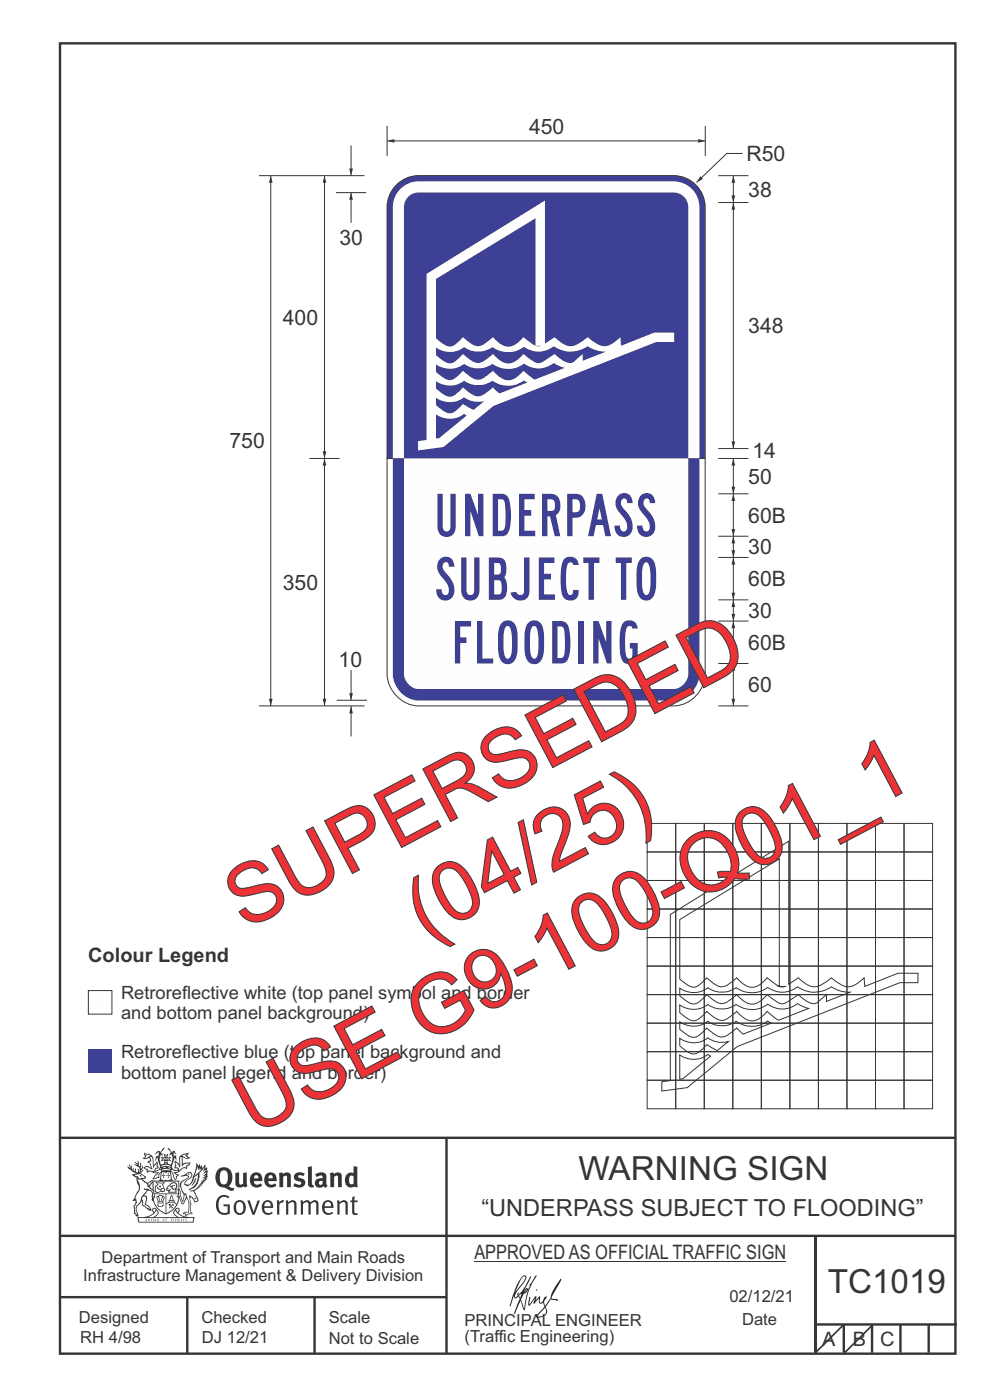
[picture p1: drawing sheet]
<svg xmlns="http://www.w3.org/2000/svg" width="210mm" height="297mm" viewBox="0 0 210 297" stroke-linecap="round" stroke-linejoin="round" font-family="sans-serif">
<g fill="none" stroke="#373435" stroke-width=".51">
<path d="M12.7 9.2h190v278h-190zM12.7 241.4h190M94.7 241.4v45.8M12.7 275.2h82M12.7 262.2h190.1M39.7 275.2v12M66.7 275.2v12M173 262.2v24.8M173 281h30M179 281v6M185 281v6M191 281v6"/>
<path d="M197 281v6"/>
</g>
<path d="M179 281l-6 6" fill="none" stroke="#373435" stroke-width=".35"/>
<path d="M18.7 222.7h5v5h-5z" fill-rule="evenodd" fill="#3e4095"/>
<path d="M18.7 210.2h5v5h-5z" fill-rule="evenodd" fill="#fefefe" stroke="#373435" stroke-width=".21"/>
<path d="M185.2 281l-6 6" fill="none" stroke="#373435" stroke-width=".35"/>
<g fill="#373435">
<path d="M47 248.5a2.55 2.55 0 0 0 0 2.7l.3 .1a.81 .81 0 0 0 1-.9v-.6a1.04 1.04 0 0 0-1.1-1.5zM46.3 248.1a1.82 1.82 0 0 1 2.1-.2 1.82 1.82 0 0 1 .9 1.9 2.29 2.29 0 0 1-.8 1.9l.7 .3h.5l-.2 .6a2.87 2.87 0 0 1-2-.7 2.12 2.12 0 0 1-1.6-3.1z" fill-rule="evenodd"/>
<path d="M49.9 248.9l.8-.2v2a.46 .46 0 0 0 .3 .6 .46 .46 0 0 0 .6-.3v-2.1l.7-.2v2.4l.2 .5-.5 .4-.3-.3a1.02 1.02 0 0 1-1.2 .2 1.02 1.02 0 0 1-.6-1.1z" fill-rule="evenodd"/>
<path d="M54 249.5l-.1 .5h.9a.49 .49 0 0 0-.2-.6 .49 .49 0 0 0-.6 .1zM53.4 249.1a1.34 1.34 0 0 1 1.6-.2 1.34 1.34 0 0 1 .7 1.5v.2h-1.8a.77 .77 0 0 0 .5 .8 .77 .77 0 0 0 .9-.4l.3 .5a1.59 1.59 0 0 1-2 .2 1.59 1.59 0 0 1-.5-2z" fill-rule="evenodd"/>
<path d="M57.1 249.5l-.2 .5h1a.49 .49 0 0 0-.2-.6 .49 .49 0 0 0-.6 .1zM56.4 249.1a1.34 1.34 0 0 1 1.6-.2 1.34 1.34 0 0 1 .7 1.5v.2h-1.8a.77 .77 0 0 0 .5 .8 .77 .77 0 0 0 .9-.4l.4 .5a1.59 1.59 0 0 1-2.1 .2 1.59 1.59 0 0 1-.5-2z" fill-rule="evenodd"/>
<path d="M59.2 248.9l.7-.2 .1 .4a.95 .95 0 0 1 1-.3 .95 .95 0 0 1 .7 .8v2.3h-.8v-2.3a.46 .46 0 0 0-.8 .1v2.2h-.8z" fill-rule="evenodd"/>
<path d="M62.6 249.1a1.75 1.75 0 0 1 2-.1l-.2 .5-.6-.2a.43 .43 0 0 0-.6 .3l.4 .3a1.04 1.04 0 0 1 1.2 1.1 1.04 1.04 0 0 1-1.4 1l-1.2-.4 .3-.6 1 .4 .4-.4a.88 .88 0 0 0-1-.5l-.4-.2-.1-.4z" fill-rule="evenodd"/>
<path d="M65.3 247.6l.8-.2 .1 3.8 .3 .2 .1 .5a.88 .88 0 0 1-1-.1 .88 .88 0 0 1-.3-1z" fill-rule="evenodd"/>
<path d="M67.8 250.6a.43 .43 0 0 0-.1 .7 .43 .43 0 0 0 .7-.1v-.7zM66.8 249.2a1.7 1.7 0 0 1 2.4 .1v1.8l.3 .4-.4 .5-.5-.3a1.03 1.03 0 0 1-1.7-.2 1.03 1.03 0 0 1 .8-1.5h.7v-.4a.8 .8 0 0 0-1.2 .1z" fill-rule="evenodd"/>
<path d="M70 248.9l.7-.2 .1 .4a.95 .95 0 0 1 1-.3 .95 .95 0 0 1 .7 .8v2.3h-.8v-2.3a.46 .46 0 0 0-.8 .1v2.2h-.8z" fill-rule="evenodd"/>
<path d="M74.3 249.5a1.48 1.48 0 0 0 0 1.7h.5l.2-.1v-1.5l-.3-.2zM75 247.4l.8 .1 .1 4.4h-.7l-.1-.2a1.26 1.26 0 0 1-1.4 0 1.26 1.26 0 0 1-.5-1.3 1.29 1.29 0 0 1 .4-1.3 1.29 1.29 0 0 1 1.4-.2z" fill-rule="evenodd"/>
<path d="M46.4 253.9a1.72 1.72 0 0 1 2.3 0l-.3 .3a1.24 1.24 0 0 0-1.4-.2 1.24 1.24 0 0 0-.6 1.4 1.49 1.49 0 0 0 1.2 2l.7-.2v-1.3h-.8l-.1-.4h1.4v1.9a1.93 1.93 0 0 1-2.3 0 1.93 1.93 0 0 1-.7-2.2l.2-.7z" fill-rule="evenodd"/>
<path d="M50.4 255.1a1.65 1.65 0 0 0 .2 2.2 .99 .99 0 0 0 1-1.4 .78 .78 0 0 0-.4-.8 .78 .78 0 0 0-.8 0zM50 254.9a1.33 1.33 0 0 1 1.6-.1 1.33 1.33 0 0 1 .5 1.4 1.31 1.31 0 0 1-1.3 1.6 1.31 1.31 0 0 1-1.2-1.6v-.6z" fill-rule="evenodd"/>
<path d="M52.5 254.7l.5-.1 .8 2.6 .8-2.5h.5l-1.1 3h-.5z" fill-rule="evenodd"/>
<path d="M56.3 255.2l-.2 .7h1.3a.7 .7 0 0 0-.3-.8 .7 .7 0 0 0-.8 .1zM55.9 255a1.22 1.22 0 0 1 1.5-.2 1.22 1.22 0 0 1 .5 1.5h-1.8a.93 .93 0 0 0 .5 1 .93 .93 0 0 0 1.1-.2l.2 .3a1.43 1.43 0 0 1-1.8 .1 1.43 1.43 0 0 1-.6-1.7z" fill-rule="evenodd"/>
<path d="M58.7 254.7l.4-.1 .1 .5 .4-.4 .6-.1-.1 .6a.66 .66 0 0 0-.9 .6v1.9h-.4z" fill-rule="evenodd"/>
<path d="M60.6 254.8l.4-.2 .1 .5a.94 .94 0 0 1 1-.5 .94 .94 0 0 1 .8 .8v2.3h-.5l-.1-2.5a.81 .81 0 0 0-1.2 .3v2.2h-.4z" fill-rule="evenodd"/>
<path d="M63.7 254.7l.5-.1 .1 .5 .4-.3a.78 .78 0 0 1 1.2 .3 .9 .9 0 0 1 .9-.5 .9 .9 0 0 1 .8 .8v2.3h-.5l-.1-2.5a.67 .67 0 0 0-1.1 .3v2.2h-.5v-2.4l-.4-.2-.7 .4v2.2h-.5z" fill-rule="evenodd"/>
<path d="M69.1 255.2l-.2 .7h1.3a.7 .7 0 0 0-.3-.8 .7 .7 0 0 0-.8 .1zM68.7 255a1.22 1.22 0 0 1 1.5-.2 1.22 1.22 0 0 1 .5 1.5h-1.8a.93 .93 0 0 0 .4 1 .93 .93 0 0 0 1.2-.2l.2 .3a1.44 1.44 0 0 1-1.8 .1 1.44 1.44 0 0 1-.6-1.7z" fill-rule="evenodd"/>
<path d="M71.5 254.8l.4-.2 .1 .5a.94 .94 0 0 1 1-.5 .94 .94 0 0 1 .8 .8v2.3h-.5l-.1-2.5a.81 .81 0 0 0-1.2 .3v2.2h-.4z" fill-rule="evenodd"/>
<path d="M74.7 253.9l.5-.1v.9h.7l-.1 .4h-.6v2.1l.1 .2h.5l.1 .3a.75 .75 0 0 1-1.2-.6v-2h-.4v-.4h.4z" fill-rule="evenodd"/>
<path d="M30.8 244.9l1.1 .3-.9 .5h-.4l.6-.5zM31.8 245.5l.2-.1a2.44 2.44 0 0 1 .5 1.9l.1 .5 .6-1-.1 .6 .3 .3a.57 .57 0 0 0-.6 .8l-1-.2-.5 .2 .2-.5-.8-.3 .7-.1 .9 .5 .1-.1-.6-1.3-.2-.1 .5-.1zM30.7 244.4l-.1 .5 .2 .4-.6 .4a1.04 1.04 0 0 0 1.4-.1l.2 .6-.3 .1-.2 .4a.94 .94 0 0 1 .8 1.1l-.2-.1a1.16 1.16 0 0 0-1.5-.1l.3 .4 .4 .2 .1 .5 .2 .1 .1-.2a.94 .94 0 0 1 1.1 .3h.8l-1.2 1.2a1.13 1.13 0 0 0 1.2-.2l.4-.1v-.4l.4-.7a.83 .83 0 0 0-.6 1h-.3l-.7 .3 1.1-1.4-.5 .2-.5-.1 1.3-.5-.1-.2-.9 .4v-.3l.2-.2 .3 .1 .1-.3-.2-.4 .1-.6-.2-.3-.7 .9v-.7a1.42 1.42 0 0 0-1.6-1.8z" fill-rule="evenodd"/>
<path d="M38.5 245.3l.5-.3 .7-.1-.6 .3 .8 .5h-.3zM38.3 245.5h.2l.1 2a1.69 1.69 0 0 1 1.6-.7l-.8 .5 .1 .5a1.1 1.1 0 0 0-1.5 .6l-.1-.5-.2-.2h-.5l.3-.4-.3-.7a1.42 1.42 0 0 1 .9 1.1l.2-.1zM37.1 246.2l.1 1-.2 .3 .1 .5 .5-.1 .2 .2a.96 .96 0 0 1-1.2-.1l-.1 .1a1.06 1.06 0 0 0 1.3 .2v.1a.72 .72 0 0 1-.9 .2l.2 .5 .6 .2-.4 .2-.1 .7-.2-.4-.4-1.1-.4-.4 .4 .9a1.54 1.54 0 0 0 .7 1.2l.2-.3a.58 .58 0 0 1 .4-.7l.2-.2h-.3l-.5-.3 .9-.5a.93 .93 0 0 1 1.2-.5v.2l.2-.2 .1-.5a.99 .99 0 0 0 .7-.8l-1.3 .1-.3 .2-.1-1.4 .9 .4 .9-.3h-.4l-.5-.4 .4-.7-.6 .2a1.46 1.46 0 0 0-1.4 2.1l.1 .4-.3-.4z" fill-rule="evenodd"/>
<path d="M35.6 248.9l.2 .1-.1 .3 .4 .1-.4 .1v.5l-.1-.6h-.3l.3-.1z" fill-rule="evenodd"/>
<path d="M34.6 248.9l.2 .1v.3l.3 .1h-.3l-.1 .6v-.5l-.4-.1 .4-.1z" fill-rule="evenodd"/>
<path d="M34.3 248.8a.57 .57 0 0 1 .9 .2 .57 .57 0 0 1 .9-.2l.2 1.4h-.2a.57 .57 0 0 1-.9 0 .69 .69 0 0 1-1.1 0zM34.2 248.1l-.3 2.1-.1 .4h2.9l-.2-.4-.3-2.1h-.2v.3l-.8-.2-.8 .2v-.3z" fill-rule="evenodd"/>
<path d="M34.2 252.4a.3 .3 0 0 0 .6 0 .3 .3 0 0 0-.6 0zM33.3 251l.3 .3-.3 .3a.79 .79 0 0 0 0 1.3l.8-.2-.1-.3a.55 .55 0 0 1-.7-.6h.1l.2 .3 .3 .1 .8-.2-.4-.7 .4-.3-.7 .1zM33 250.7l1.1 .2 .9-.2-.4 .7 .4 1.1a.56 .56 0 0 1-.8 .3l-.2 .1a.73 .73 0 0 1-.9 .1 .73 .73 0 0 1-.3-.9v-.4l.6-.4z" fill-rule="evenodd"/>
<path d="M35.6 251.9l.7-.5a.58 .58 0 0 1 1-.1 .58 .58 0 0 1-.4 .9l-.3-.3a.43 .43 0 0 1 .6-.3v-.1a.57 .57 0 0 0-.8 .2l-.2-.1-.3 .1 .5 .2a.55 .55 0 0 0 .8 .4v.5h-1.3l.4-.3-.2-.2-.6 .1 .2-.2-.2-.1zM35.4 251.8l-.1 .2a.39 .39 0 0 0 .2 .6h.3l-.2 .4h1.9l-.1-.7a.86 .86 0 0 0-.1-1.4 .86 .86 0 0 0-1.3 .4z" fill-rule="evenodd"/>
<path d="M36 254.8h.8v.2h-.8zM36.4 253.8l.2 .8h-.4zM36.4 253.5l-.3 .5-.1 .6h-.2v.4l-.7 .4 .2 .2a1.48 1.48 0 0 1 2.1 .1l.2-.1-.6-.5v-.5h-.2l-.1-.6z" fill-rule="evenodd"/>
<path d="M35.8 255.4l.4 .1 .1 .3 .3-.2-.2-.2a.38 .38 0 0 1 .5 .5l-.2-.2-.3 .3 .4 .2-.4 .2-.1-.4-.4 .4-.1-.2 .4-.3-.1-.1-.2 .1z" fill-rule="evenodd"/>
<path d="M34.5 254h.2v.2l-.2 .6h-.2zM33.6 255.3h.9v.2a.55 .55 0 0 1-.8 .4v-.2l-.2-.1zM33.4 254h.2l.2 .8h-.2zM33.6 255h.8l.1 .1-.8 .1zM33.8 253.7h.5l-.2 1.1h-.1zM33.3 253.8l-.1 .3 .3 1.1a.48 .48 0 0 0-.1 .6 .48 .48 0 0 0 .5 .3l.5-.1a.49 .49 0 0 0 .2-.8l.3-1.1-.1-.3a1.42 1.42 0 0 0-1.5 0z" fill-rule="evenodd"/>
<path d="M33.7 251.5l.4 .1 .1 .3h-.3z" fill-rule="evenodd"/>
<path d="M41.3 250.1l.3-.2-.2 .9-.6 .7h-.2l.5-.7z" fill-rule="evenodd"/>
<path d="M39.7 249l.3-.2 .5 .2a.88 .88 0 0 1-.6 1.1 1.22 1.22 0 0 0-.8 1.3l.5 .2a.72 .72 0 0 0 .9-.4l.5-.8 .2-.6 .8-.6v.3a2.85 2.85 0 0 1-2 2.8l.1 .1a2.13 2.13 0 0 0 1.9-1.5v-.2a2.01 2.01 0 0 0 .3-1.8l1.1-1.3-.4 1 .7-.5-.7 1 .8-.4-.8 .8 .7-.1-.9 .5 .8-.1-.8 .4h.8l-.9 .3 .3 .2h-.4l.2 .3h-.3l.1 .3h-.4l.2 .3h-.2a2.16 2.16 0 0 1-2 1l.1 .2h.4a.76 .76 0 0 1 .7 .7l.5 1.2-.6 .2a1.45 1.45 0 0 0-1.1-1.3l.2 1.8-.1 1.8 .4 .3a1.07 1.07 0 0 0-1.2 .4v-.3l-.5-.2a.87 .87 0 0 1 1.1-.1v-.7a4.4 4.4 0 0 0-.6-3.1v-.3h-.3a2.16 2.16 0 0 1-.7-2.2l.3-.3 1.2-.8a.55 .55 0 0 0-.4-.8zM37.8 252.4a.76 .76 0 0 1 .3 1.1l.6 1.6 .4-1.7 .2 .1a.61 .61 0 0 1-.1 .9l-.3 .9h-.2l-.7-1.6-.3 .1a1.18 1.18 0 0 0 .1-1.4zM41.8 247.5l.2 .8 .3-.6v.6l.4-.5a1.9 1.9 0 0 1-1.1 1.4l-.4 .3zM38.3 249.6l1.3-.1 .2 .1v.3l-.5 .3a1.26 1.26 0 0 0-.9 1.9l.2 .6a1.84 1.84 0 0 1 .1 2.1l-.4-1.3a.96 .96 0 0 0-.4-1.3l-.4 .3a.78 .78 0 0 1 0 1.2l.1 .3h.4l.4 1.1a.38 .38 0 0 0 .2 .4 .38 .38 0 0 0 .4-.1l.6-1.2a2.94 2.94 0 0 1 .4 2.5l-.1 .5-.8-.1-.3 .4v.2l.4-.1 .1 .4 .2 .1a1.02 1.02 0 0 1 1.3-.5v-.4l-.3-.1 .1-1.8-.3-1.3 .1 .1a1.14 1.14 0 0 1 .8 .9 .63 .63 0 0 0 .8-.2 .63 .63 0 0 0-.1-.9l-.7-1.2 .9-.6 .2-.3 .3-.1-.1-.2h.4l-.1-.3h.3l-.1-.3 .5-.1-.2-.2 .6-.4v-.2h-.2l.4-.5-.3 .1 .3-.6-.4 .1 .4-.5v-.3l-.3 .2 .2-.6-.1-.3-.4 .3v-.8l-.6 .8-.2-.7-.2 .4-.3-.7-.1 .6-.5-.8-.1 1.4-.6 1.9a1.81 1.81 0 0 1-1 1.4l-.6-.2a1.75 1.75 0 0 1 1.1-1.2 .75 .75 0 0 0 .1-1.3 .75 .75 0 0 0-1.1 .5z" fill-rule="evenodd"/>
<path d="M41.2 254.1h.3l.2 .3h-.4z" fill-rule="evenodd"/>
<path d="M29.4 258.4h11.6l-.1 .8h-11.4zM31.4 258.2l.4-.1a2.48 2.48 0 0 0 1.4-1.3l.3 .5-.5 .6-.5 .3zM32.5 256.6l.3-.2 .2 .2-.3 .6zM37.2 256.8a2.65 2.65 0 0 0 1.8 1.4h-1.1l-.5-.3-.5-.6zM37.4 256.6l.2-.2 .3 .2-.3 .6zM29.2 258.2l.1 1.2h11.8l.2-1.1-.2-.1a4.1 4.1 0 0 1-3.3-.9l.3-.4-.1-.5a1.06 1.06 0 0 0-1.3 .9l.2 .4 .6 .5h-4.7l.3-.1a.84 .84 0 0 0 .6-.7 .84 .84 0 0 0-.5-.9l-.3-.2-.5 .1-.1 .5 .3 .4a4.2 4.2 0 0 1-3.4 .9z" fill-rule="evenodd"/>
<path d="M31 258.7l.1 .2h-.2zM31 258.6l-.3 .5 .4-.1 .2 .1z" fill-rule="evenodd"/>
<path d="M31.4 258.6h.2v.4a.25 .25 0 0 0 .2-.1 .25 .25 0 0 0-.1-.3h.1a.29 .29 0 0 1 0 .4 .29 .29 0 0 1-.4 0 .29 .29 0 0 1 0-.4z" fill-rule="evenodd"/>
<path d="M32.2 258.6a.22 .22 0 0 1 .3 .2 .22 .22 0 0 1-.3 .2zM32 258.6l.1 .5a.33 .33 0 0 0 .4-.1 .33 .33 0 0 0 0-.4 .33 .33 0 0 0-.5 0z" fill-rule="evenodd"/>
<path d="M32.9 258.7l.1 .2h-.2zM32.9 258.6l-.2 .5 .3-.1 .2 .1z" fill-rule="evenodd"/>
<path d="M33.3 258.6h.2l.1 .2 .2-.2-.2 .2 .2 .3-.3-.2v.2h-.2l.2-.3z" fill-rule="evenodd"/>
<path d="M34.7 258.7l.1 .2h-.2zM34.7 258.6l-.3 .5 .4-.1 .2 .1z" fill-rule="evenodd"/>
<path d="M35 258.6h.5h-.2v.5h-.2l.1-.5z" fill-rule="evenodd"/>
<path d="M36.2 258.6h.3h-.1v.2h.1h-.1v.3h-.2z" fill-rule="evenodd"/>
<path d="M36.7 258.6h.2v.5h-.2z" fill-rule="evenodd"/>
<path d="M37.3 258.6a.22 .22 0 0 1 .3 .2 .22 .22 0 0 1-.3 .2zM37.1 258.6v.5a.33 .33 0 0 0 .5-.1 .33 .33 0 0 0 0-.4 .33 .33 0 0 0-.5 0z" fill-rule="evenodd"/>
<path d="M37.8 258.6h.4h-.2v.2h.1h-.1v.2l.2 .1h-.4z" fill-rule="evenodd"/>
<path d="M38.4 258.6h.2l-.1 .4 .2 .1h-.3z" fill-rule="evenodd"/>
<path d="M38.9 258.6h.2v.5h-.2z" fill-rule="evenodd"/>
<path d="M39.3 258.6h.2l-.1 .1 .2 .2-.2 .2h-.1v-.2l.2 .1z" fill-rule="evenodd"/>
<path d="M34.2 247.4a1.51 1.51 0 0 1 2.1 .2 2.67 2.67 0 0 0-2.1 0zM35.7 247.6l.5 .2v.2l-.4-.1zM34.6 247.7l.5-.1 .1 .2h-.4zM34.1 247.9l.2 .1-.3 .1zM35 246.9l.2-.2 .3 .2zM34.9 245.7h.2v.3h-.2zM35 245.1l.2 .2 .2-.2-.1 .4h-.2zM35.1 246.3h.2l.1 .4-.2-.2-.2 .2zM35.3 245.7h.2v.3h-.2zM34.4 245.7l.3 .1 .1 .2-.4 .1 .2-.2zM35.7 245.8l.3-.1-.2 .2 .2 .2-.4-.1zM32.7 244.9l1-.5-.1 1-.2-.2-.3 .2-.3 1.1 .5-1 .3 .9a1.84 1.84 0 0 1 .2 1.7l.4 .1a2.48 2.48 0 0 1 2.2 .1l.2-.3-.2-.7 .7-1.7 .4 .6-.2-1-.2-.1-.2 .3v-.9l.6 .4-.6-.8-.3 .1-.1 .4-.5-.8-.5-.3 .2 .4 .6 .6-.5 .7 .5-.3a2.06 2.06 0 0 1-.1 2.2l-.5-.2-.2-.6 .2-.1 .7 .2-.4-.5 .4-.5-.7 .2-.2-.2 .2-.7-.5 .4-.5-.4 .2 .7-.2 .2-.7-.2 .4 .5-.4 .5 .8-.2 .1 .1-.2 .6-.5 .2a2.02 2.02 0 0 1 0-2.2l.3 .5-.1-.6-.3-.1 .8-1.3-.4 .4-.5 .7-.2-.3a.8 .8 0 0 0-.8 .5z" fill-rule="evenodd"/>
<path d="M29.2 250.1l.3 .2a.61 .61 0 0 1 .8 .3l.3 .2a.8 .8 0 0 1 .6 1l.4 .1 .6 .5a1 1 0 0 1 .4 1.1l-.1 .7v-.5h-.1a.96 .96 0 0 0-.8-1.3l-.2-.2h-.7l-.1-.1-.1 .1 .1 .3h.6l-1.2 1.4-.2 .9-.4 .6a1.33 1.33 0 0 0-.5 1.8l.2 .5a1.26 1.26 0 0 1-.5-1.4l-.1-.4a1.56 1.56 0 0 0 .4-1.7l-.3 .2 .2-.5a3.2 3.2 0 0 0 .7-3zM30.4 253.9h.4a2.06 2.06 0 0 1-.1 1.6l.7 .5 .4 .4-.6-.1-.8-.6-.1-.9a.51 .51 0 0 1 .1-.9zM28.6 249.3a1.52 1.52 0 0 1 2.1 .6l-1.1 .1-.2-.1-.1-.4-.5 .1zM27.5 247v.8l-.3-.4-.1 .1a3.1 3.1 0 0 0 1.9 1.5l-1 .1 .5 .6 .5 .1 .1 1.1a1.84 1.84 0 0 1-.3 2.5l-.4 .9-.3 .4 .2 .1 .4-.1 .1 .4-.2 .5-.3 .2 .1 1.8 .2-.1 .3 .6h.1l.5-.1-.2-.5a1.3 1.3 0 0 1-.1-1.7l.9-1 .2 1.1 .5 .2 .5 .5 .1-.1 .2 .4 .5-.1a1.85 1.85 0 0 0-1.2-1.4l.1-.2a1.39 1.39 0 0 0 0-1.5l-.5-.1 .5-.5a.66 .66 0 0 1 .9-.4 .66 .66 0 0 1 .3 .9l-.1 .4 .2-.1v.2l-.1 .3 .2 .5 .1-.3a2.24 2.24 0 0 0 .1-2.2 .73 .73 0 0 1-.7-.7 .73 .73 0 0 1 .6-.7v-.2a.94 .94 0 0 0-.9 .8 .48 .48 0 0 1-.1-.5 .48 .48 0 0 1 .5-.3l.5-.3a.51 .51 0 0 0-.8 .2l-.4 .3-1.1-.8 .6-.1 .2-.5-1.2-.7 .5-.4v-.4l-.4 .4v-.2a.69 .69 0 0 0 .2-1v.5l-.2 .2v-1.1l-.3-.2 .1 .6-.1 .2-.4-1.2v.6l-.6-.3 .5 .6-.6-.2 .3 .3a1 1 0 0 1 .7 1.5l-.2-.8v.8l-.5-.2v-.7l-.2 .6-.2-.1-.1-.6-.2 .4-.2-.2 .1-.7-.2 .5z" fill-rule="evenodd"/>
<path d="M29.6 249.5l.2-.2 .3 .3z" fill-rule="evenodd"/>
<path d="M32.4 250.5h5.6v2l-.2-.1v-1.7h-5.2v2.5h5.2v-.8l.1 .2-.1 1.1v-.3h-2.5v4a4.1 4.1 0 0 0 2.6-3.6l.1-.1a4 4 0 0 1-2.8 3.9 4.2 4.2 0 0 1-2.8-4.7l.1 1.3 .1-.2a3.8 3.8 0 0 0 2.5 3.4v-4h-2.5l-.2-.9z" fill-rule="evenodd"/>
<circle cx="40" cy="249.1" r=".17"/>
</g>
<g fill="#252726">
<path d="M111.6 273.7l.2-.2-.5 .7zM110.4 274.5l.3 .1-.3 .8-.3-.5zM110.9 270.9h.5a9.3 9.3 0 0 1-2 3.1l-.1 .3 1-2.5zM110.6 271a14.7 14.7 0 0 0-2.2 4.9l-.3 1.2 .1 .1 .8-2.3a.42 .42 0 0 0 .2 .6 .42 .42 0 0 0 .6-.3l.2-.1 .3 .5-1.2 3.2h.2l1.1-2.9 .6 1.9 .2 .2 .2-.5a13.5 13.5 0 0 1 2-6.2l.5-.5-.2-.2-1.5 2.1 .3-.1a14.9 14.9 0 0 0-1.3 5.1l-.4-1.2a1.39 1.39 0 0 1 .2-1.8l.1-.2a.92 .92 0 0 0 .8-1.2 .75 .75 0 0 0-.7 .7l-.2 .2 1.6-3.4h-.1l-.4 .7a10.5 10.5 0 0 1-2.1 3.3l.1-.5a.32 .32 0 0 0-.3 .2 .32 .32 0 0 0 0 .4l-.5 .4a3.2 3.2 0 0 1 1.1-2.3l.5-.6a2.49 2.49 0 0 0 .7-1.6l-.3-.2z" fill-rule="evenodd"/>
<path d="M115.6 277.5a1.15 1.15 0 0 1 .1 1.3 1.15 1.15 0 0 1-1.2 .5h-.5zM112.3 275.1l-.3 1.7 .3 .2 1.2-1.5-.3 1.1 1.2-1.2a.94 .94 0 0 0 .3 1.2l.5-.3 .3 .9-1.2 1.3a.98 .98 0 0 0-.5 1 1.9 1.9 0 0 0 2.3-1.3l-.1-.2a1.02 1.02 0 0 1 .3-1.4l.5-1 1.5 .3-.2-.4v.2l-1.1-.1v-.3l2-3.6 .1-.2-.1-.2-1.8 2.7a6.6 6.6 0 0 1-1.5 3l-.2-.2a1.01 1.01 0 0 1 .4-1.4l.1-.2-.2-.1-.4 .4-.2 .5-.5 .4-.2-.4 .1-.9-.2-.1-.8 1 .2-1h-.1l-1.4 1.8 .2-1.5v-.1z" fill-rule="evenodd"/>
<path d="M113.7 273.6l.3 .2h-.3z" fill-rule="evenodd"/>
</g>
<g fill="none" stroke="#373435" stroke-width=".21">
<path d="M155.6 140.8v9M137.3 174.7h6v6.1h-6zM143.3 174.7h6.1v6.1h-6.1zM149.4 174.7h6v6.1h-6zM155.4 174.7h6.1v6.1h-6.1zM161.5 174.7h6.1v6.1h-6.1zM167.6 174.7h6v6.1h-6zM173.6 174.7h6.1v6.1h-6.1zM179.7 174.7h6v6.1h-6zM185.7 174.7h6.1v6.1h-6.1zM191.8 174.7h6v6.1h-6zM137.3 180.8h6v6h-6z"/>
<path d="M137.3 186.8h6v6.1h-6zM137.3 192.9h6v6h-6zM137.3 198.9h6v6.1h-6zM142.2 194l25.1-15.5v30.3l2.1-1.3a5.5 5.5 0 0 0 3.5 1.9 6.5 6.5 0 0 0 3.5-1.9 6.6 6.6 0 0 0 3.7 1.9 5.7 5.7 0 0 0 3.2-1.9l.1 1.8 7.1-2.8h4.2v2h-3.8l-34.5 13.5-10.6 8.8-5.4 .7v-2l1.8-.2zM143.3 180.8h6.1v6h-6.1zM143.3 186.8h6.1v6.1h-6.1zM143.3 192.9h6.1v6h-6.1zM143.3 198.9h6.1v6.1h-6.1zM144.2 195.1l21.1-12.9v27.1l-2.6-1.8a4.4 4.4 0 0 1-3.5 2 5.2 5.2 0 0 1-2.9-2 6.2 6.2 0 0 1-3.3 1.9 6.1 6.1 0 0 1-3.1-1.9 4.6 4.6 0 0 1-2.9 1.9 6.3 6.3 0 0 1-2.8-1.7zM149.4 180.8h6v6h-6zM149.4 186.8h6v6.1h-6zM149.4 192.9h6v6h-6z"/>
<path d="M149.4 198.9h6v6.1h-6zM155.4 180.8h6.1v6h-6.1zM155.4 186.8h6.1v6.1h-6.1zM155.4 192.9h6.1v6h-6.1zM155.4 198.9h6.1v6.1h-6.1zM161.5 180.8h6.1v6h-6.1zM161.5 186.8h6.1v6.1h-6.1zM161.5 192.9h6.1v6h-6.1zM161.5 198.9h6.1v6.1h-6.1zM167.6 180.8h6v6h-6zM167.6 186.8h6v6.1h-6zM167.6 192.9h6v6h-6z"/>
<path d="M167.6 198.9h6v6.1h-6zM173.6 180.8h6.1v6h-6.1zM173.6 186.8h6.1v6.1h-6.1zM173.6 192.9h6.1v6h-6.1zM173.6 198.9h6.1v6.1h-6.1zM179.7 180.8h6v6h-6zM179.7 186.8h6v6.1h-6zM179.7 192.9h6v6h-6zM179.7 198.9h6v6.1h-6zM185.7 180.8h6.1v6h-6.1zM185.7 186.8h6.1v6.1h-6.1zM185.7 192.9h6.1v6h-6.1z"/>
<path d="M185.7 198.9h6.1v6.1h-6.1zM191.8 180.8h6v6h-6zM191.8 186.8h6v6.1h-6zM191.8 192.9h6v6h-6zM191.8 198.9h6v6.1h-6zM137.3 205h6v6h-6zM137.3 211h6v6.1h-6zM137.3 217.1h6v6h-6zM143.3 205h6.1v6h-6.1zM143.3 211h6.1v6.1h-6.1zM143.3 217.1h6.1v6h-6.1zM144.2 209.7a5 5 0 0 0 6-.2 5.1 5.1 0 0 0 5.9 0 5.7 5.7 0 0 0 6.7 0 5.2 5.2 0 0 0 6.4-.1 6.1 6.1 0 0 0 7.2 0l2 .9 1.9 .2-5 2v-1.5l-1.2 1.1a2.08 2.08 0 0 1-3.2 .2l-1.5-1.3-1.8 1.2a2.12 2.12 0 0 1-3.2 .1l-1.7-1.3a4.4 4.4 0 0 1-3.5 2 5.2 5.2 0 0 1-2.9-2 6.2 6.2 0 0 1-3.3 1.9 6.1 6.1 0 0 1-3.1-1.9 4.6 4.6 0 0 1-2.9 2 6.3 6.3 0 0 1-2.8-1.7z"/>
<path d="M144.2 213.2a5 5 0 0 0 6-.1 5.1 5.1 0 0 0 5.9 0 5.7 5.7 0 0 0 6.7 0 5.2 5.2 0 0 0 6.4-.2l1.3 .7 1 .3-6.4 2.6-2.4-1.9a4.4 4.4 0 0 1-3.5 2 5.2 5.2 0 0 1-2.9-2 6.2 6.2 0 0 1-3.3 1.9 6.1 6.1 0 0 1-3.1-1.9 4.6 4.6 0 0 1-2.9 2 6.3 6.3 0 0 1-2.8-1.8zM144.2 216.8a5 5 0 0 0 6-.1 5.1 5.1 0 0 0 5.9 0 5.7 5.7 0 0 0 6.7-.1l.8 .5-5.9 2.3-1.4-1.3a6.2 6.2 0 0 1-3.3 1.9 6.1 6.1 0 0 1-3.1-1.9 4.6 4.6 0 0 1-2.9 2 6.3 6.3 0 0 1-2.8-1.7zM149.4 205h6v6h-6zM149.4 211h6v6.1h-6zM149.4 217.1h6v6h-6zM155.4 205h6.1v6h-6.1zM155.4 211h6.1v6.1h-6.1zM155.4 217.1h6.1v6h-6.1zM161.5 205h6.1v6h-6.1zM161.5 211h6.1v6.1h-6.1zM161.5 217.1h6.1v6h-6.1zM165.3 209.3h1.2l-.6 .1z"/>
<path d="M167.6 205h6v6h-6zM167.6 211h6v6.1h-6zM167.6 217.1h6v6h-6zM173.6 205h6.1v6h-6.1zM173.6 211h6.1v6.1h-6.1zM173.6 217.1h6.1v6h-6.1zM179.7 205h6v6h-6zM179.7 211h6v6.1h-6zM179.7 217.1h6v6h-6zM185.7 205h6.1v6h-6.1zM185.7 211h6.1v6.1h-6.1zM185.7 217.1h6.1v6h-6.1z"/>
<path d="M191.8 205h6v6h-6zM191.8 211h6v6.1h-6zM191.8 217.1h6v6h-6zM137.3 223.1h6v6.1h-6zM137.3 229.2h6v6h-6zM143.3 223.1h6.1v6.1h-6.1zM143.3 229.2h6.1v6h-6.1zM144.2 220.3a5 5 0 0 0 6-.1 5.1 5.1 0 0 0 4.3 .8l-2.3 1.9-2.3-1.3a4.6 4.6 0 0 1-2.9 2 6.3 6.3 0 0 1-2.8-1.7zM144.2 223.8a5 5 0 0 0 6-.1l.5 .4-5.8 4.8-.7 .1zM149.4 223.1h6v6.1h-6zM149.4 229.2h6v6h-6zM155.4 223.1h6.1v6.1h-6.1z"/>
<path d="M155.4 229.2h6.1v6h-6.1zM161.5 223.1h6.1v6.1h-6.1zM161.5 229.2h6.1v6h-6.1zM167.6 223.1h6v6.1h-6zM167.6 229.2h6v6h-6zM173.6 223.1h6.1v6.1h-6.1zM173.6 229.2h6.1v6h-6.1zM179.7 223.1h6v6.1h-6zM179.7 229.2h6v6h-6zM185.7 223.1h6.1v6.1h-6.1zM185.7 229.2h6.1v6h-6.1zM191.8 223.1h6v6.1h-6z"/>
<path d="M191.8 229.2h6v6h-6zM100.6 267.7h66.2"/>
</g>
<g fill="#373435">
<path d="M155.6 140.8l.4 1.5h-.8z"/>
<path d="M155.2 148.3h.8l-.4 1.5z"/>
</g>
<path d="M155.6 131.8v9" fill="none" stroke="#373435" stroke-width=".21"/>
<g fill="#373435">
<path d="M155.6 131.8l.4 1.5h-.8z"/>
<path d="M155.2 139.3h.8l-.4 1.5z"/>
</g>
<path d="M155.6 127.3v4.5" fill="none" stroke="#373435" stroke-width=".21"/>
<g fill="#373435">
<path d="M155.6 127.3l.4 1.5h-.8z"/>
<path d="M155.2 130.3h.8l-.4 1.5z"/>
</g>
<path d="M155.6 113.8v4.5" fill="none" stroke="#373435" stroke-width=".21"/>
<g fill="#373435">
<path d="M155.6 113.8l.4 1.5h-.8z"/>
<path d="M155.2 116.8h.8l-.4 1.5z"/>
</g>
<path d="M155.6 118.3v9" fill="none" stroke="#373435" stroke-width=".21"/>
<g fill="#373435">
<path d="M155.6 118.3l.4 1.5h-.8z"/>
<path d="M155.2 125.8h.8l-.4 1.5z"/>
</g>
<path d="M155.6 104.8v9" fill="none" stroke="#373435" stroke-width=".21"/>
<g fill="#373435">
<path d="M155.6 104.8l.4 1.5h-.8z"/>
<path d="M155.2 112.3h.8l-.4 1.5z"/>
</g>
<path d="M155.6 97.3v7.5" fill="none" stroke="#373435" stroke-width=".21"/>
<g fill="#373435">
<path d="M155.6 97.3l.4 1.5h-.8z"/>
<path d="M155.2 103.3h.8l-.4 1.5z"/>
</g>
<path d="M155.6 43v52.2" fill="none" stroke="#373435" stroke-width=".21"/>
<g fill="#373435">
<path d="M155.6 43l.4 1.5h-.8z"/>
<path d="M155.2 93.7h.8l-.4 1.5z"/>
</g>
<path d="M155.6 37.3v5.7" fill="none" stroke="#373435" stroke-width=".21"/>
<g fill="#373435">
<path d="M155.6 37.3l.4 1.5h-.8z"/>
<path d="M155.2 41.5h.8l-.4 1.5z"/>
</g>
<path d="M152.4 37.3h6.4M157.5 32.6h-3.3l-6.4 6.1M152.4 43h6.4M152.4 97.3h6.4M152.4 95.2h6.4M152.4 113.8h6.4M152.4 118.3h6.4M152.4 104.8h6.4M152.4 127.3h6.4M152.4 131.8h6.4M152.4 149.8h6.4M152.4 140.8h6.4" fill="none" stroke="#373435" stroke-width=".21"/>
<path d="M148.6 37.4l.5 .6-1.3 .7z" fill="#373435"/>
<path d="M82.1 29.9h67.5" fill="none" stroke="#373435" stroke-width=".21"/>
<g fill="#373435">
<path d="M148.1 29.5l1.5 .4-1.5 .4z"/>
<path d="M82.1 29.9l1.5-.4v.8z"/>
</g>
<path d="M82.1 26.7v6.4M149.6 26.7v6.4" fill="none" stroke="#373435" stroke-width=".21"/>
<path d="M84.4 38.9a6.6 6.6 0 0 1 4.4-1.6h54.1a6.7 6.7 0 0 1 6.7 6.7v53.3h-67.5v-53.3a6.7 6.7 0 0 1 2.3-5.1z" fill-rule="evenodd" fill="#3e4095" stroke="#373435" stroke-width=".21"/>
<path d="M82.1 97.3h67.5v45.8a7 7 0 0 1-6.7 6.7h-54.1a7 7 0 0 1-6.7-6.7z" fill-rule="evenodd" fill="#fefefe" stroke="#373435" stroke-width=".21"/>
<path d="M84.9 40.1a5.4 5.4 0 0 1 3.9-1.6h54.1a5.5 5.5 0 0 1 5.5 5.5v53.3h-65.1v-53.3a5.5 5.5 0 0 1 1.6-3.9z" fill-rule="evenodd" fill="#fefefe"/>
<g fill="#3e4095">
<path d="M83.3 97.3h65.1v45.8a5.8 5.8 0 0 1-5.5 5.5h-54.1a5.8 5.8 0 0 1-5.5-5.5z" fill-rule="evenodd"/>
<path d="M86.8 41.5l1.3-.6 .7-.1h54.1a3.1 3.1 0 0 1 3.1 3.2v53.3h-60.3v-53.3a3.1 3.1 0 0 1 1.1-2.5z" fill-rule="evenodd"/>
</g>
<g fill="#fefefe">
<path d="M85.7 97.3h60.3v45.8a3.5 3.5 0 0 1-3.1 3.1h-54.1a3.4 3.4 0 0 1-3.1-3.1z" fill-rule="evenodd"/>
<path d="M90.5 58.1l25.1-15.6v30.4l2-1.4a5.5 5.5 0 0 0 3.6 2 6.5 6.5 0 0 0 3.5-2 6.6 6.6 0 0 0 3.7 2 5.7 5.7 0 0 0 3.2-2l.1 1.9 7.1-2.8h4.2v2h-3.8l-34.5 13.5-10.6 8.7-5.4 .8v-2l1.8-.3zM113.6 73.4l.6 .1 .6-.1zM92.5 59.2v12.6a4.8 4.8 0 0 0 3.3 1.7 6.1 6.1 0 0 0 2.4-2 4.9 4.9 0 0 0 3.6 1.9 8.6 8.6 0 0 0 2.8-1.9 4.5 4.5 0 0 0 3.6 2 5.1 5.1 0 0 0 2.8-2l2.6 1.9v-27.1zM92.5 73.7v1.7a4.8 4.8 0 0 0 3.3 1.7 6.1 6.1 0 0 0 2.4-2 4.9 4.9 0 0 0 3.6 1.9 8.6 8.6 0 0 0 2.8-1.9 4.5 4.5 0 0 0 3.6 2 5.1 5.1 0 0 0 2.8-2l1 .8a3.1 3.1 0 0 0 2.8 1.1l2.8-1.9a4.7 4.7 0 0 0 3.7 1.9l2.3-1.9v1.5l5-2-1.9-.2-2-.9a6.2 6.2 0 0 1-7.2 0 5.2 5.2 0 0 1-6.4 .1 5.7 5.7 0 0 1-6.7 0 5.1 5.1 0 0 1-6 0 5 5 0 0 1-5.9 .1zM92.5 77.3v1.6a4.8 4.8 0 0 0 3.3 1.7 6.1 6.1 0 0 0 2.4-1.9 4.9 4.9 0 0 0 3.6 1.8 8.6 8.6 0 0 0 2.8-1.8 4.5 4.5 0 0 0 3.6 2 5.1 5.1 0 0 0 2.8-2l2.4 1.8 6.4-2.5-1-.3-1.3-.7a5.2 5.2 0 0 1-6.4 .2 5.7 5.7 0 0 1-6.7 0 5.1 5.1 0 0 1-6 0 5 5 0 0 1-5.9 .1zM92.5 80.9v1.5a4.8 4.8 0 0 0 3.3 1.7 6.1 6.1 0 0 0 2.4-1.9 4.9 4.9 0 0 0 3.6 1.9 8.6 8.6 0 0 0 2.8-1.9l1.3 1.3 6-2.4-.8-.4a5.7 5.7 0 0 1-6.7 .1 5.1 5.1 0 0 1-6 0 5 5 0 0 1-5.9 .1zM92.5 84.4v1.6a4.8 4.8 0 0 0 3.3 1.7 6.1 6.1 0 0 0 2.4-2l2.3 1.3 2.3-1.9a5.3 5.3 0 0 1-4.4-.8 5 5 0 0 1-5.9 .1zM92.5 87.9v5.2l.6-.1 5.9-4.8-.6-.4a5 5 0 0 1-5.9 .1z" fill-rule="evenodd"/>
</g>
<path d="M57.4 37.3v112.5" fill="none" stroke="#373435" stroke-width=".21"/>
<g fill="#373435">
<path d="M57.4 37.3l.4 1.5h-.8z"/>
<path d="M57 148.3h.8l-.4 1.5z"/>
</g>
<path d="M68.8 97.3v52.5" fill="none" stroke="#373435" stroke-width=".21"/>
<g fill="#373435">
<path d="M68.8 97.3l.4 1.5h-.8z"/>
<path d="M68.4 148.3h.8l-.4 1.5z"/>
</g>
<path d="M68.8 37.3v60" fill="none" stroke="#373435" stroke-width=".21"/>
<g fill="#373435">
<path d="M68.8 37.3l.4 1.5h-.8z"/>
<path d="M68.4 95.8h.8l-.4 1.5z"/>
</g>
<path d="M74.5 149.8v6.5" fill="none" stroke="#373435" stroke-width=".21"/>
<path d="M74.5 149.8l.4 1.6h-.8z" fill="#373435"/>
<path d="M74.5 40.9v6.4" fill="none" stroke="#373435" stroke-width=".21"/>
<path d="M74.5 40.9l.4 1.5h-.8z" fill="#373435"/>
<path d="M74.5 142.2v6.4" fill="none" stroke="#373435" stroke-width=".21"/>
<path d="M74.1 147.1h.8l-.4 1.5z" fill="#373435"/>
<path d="M74.5 30.9v6.4" fill="none" stroke="#373435" stroke-width=".21"/>
<path d="M74.1 35.8h.8l-.4 1.5z" fill="#373435"/>
<path d="M54.9 37.3h22.4M71.3 40.9h6.4M65.6 97.3h6.4M54.9 149.8h22.4M71.4 148.6h6.4" fill="none" stroke="#373435" stroke-width=".21"/>
<g font-size="17.6" fill="#ed3237">
<text x="51.9" y="197.4" transform="rotate(-28 51.9 197.4)">SUPERSEDED</text>
<text x="90.1" y="199.5" transform="rotate(-28 90.1 199.5)">(04/25)</text>
<text x="53.8" y="241" transform="rotate(-28 53.8 241)">USE G9-100-Q01_1</text>
</g>
<g font-size="12.5" fill="#3e4095">
<text x="91.8" y="113.8">UNDERPASS</text>
<text x="92.1" y="127.3">SUBJECT TO</text>
<text x="95.5" y="140.8">FLOODING</text>
</g>
<g font-size="7.1" fill="#373435">
<text x="122.7" y="250.4">WARNING SIGN</text>
<text x="175.6" y="274.3">TC1019</text>
</g>
<text font-size="5" fill="#373435" x="102.1" y="257.9">“UNDERPASS SUBJECT TO FLOODING”</text>
<g font-size="4.5" fill="#373435">
<text x="112.2" y="28.4">450</text>
<text x="158.4" y="34.1">R50</text>
<text x="158.7" y="41.7">38</text>
<text x="72" y="51.9">30</text>
<text x="60" y="68.8">400</text>
<text x="158.7" y="70.6">348</text>
<text x="48.7" y="95.1">750</text>
<text x="159.6" y="97.3">14</text>
<text x="158.7" y="102.6">50</text>
<text x="158.7" y="110.9">60B</text>
<text x="158.7" y="117.6">30</text>
<text x="60" y="125.1">350</text>
<text x="158.7" y="124.4">60B</text>
<text x="158.7" y="131.1">30</text>
<text x="158.7" y="137.9">60B</text>
<text x="71.8" y="141.4">10</text>
<text x="158.7" y="146.9">60</text>
</g>
<g font-size="4.2" fill="#373435">
<text x="18.7" y="204.2">Colour Legend</text>
<text x="100.6" y="267.2">APPROVED AS OFFICIAL TRAFFIC SIGN</text>
<text x="174.4" y="285.6">A</text>
<text x="180.9" y="285.6">B</text>
<text x="186.7" y="285.6">C</text>
</g>
<g font-size="3.9" fill="#373435">
<text x="25.7" y="211.9">Retroreflective white (top panel symbol and border</text>
<text x="25.7" y="216.3">and bottom panel background)</text>
<text x="25.7" y="224.5">Retroreflective blue (top panel background and</text>
<text x="25.7" y="228.8">bottom panel legend and border)</text>
</g>
<g font-size="3.5" fill="#373435">
<text x="21.6" y="267.9">Department of Transport and Main Roads</text>
<text x="17.7" y="271.8">Infrastructure Management &amp; Delivery Division</text>
<text x="16.7" y="280.6">Designed</text>
<text x="42.7" y="280.6">Checked</text>
<text x="69.7" y="280.6">Scale</text>
<text x="98.5" y="281.4">PRINCIPAL ENGINEER</text>
<text x="154.7" y="276.2">02/12/21</text>
<text x="157.4" y="281.2">Date</text>
<text x="17" y="284.8">RH 4/98</text>
<text x="42.8" y="284.8">DJ 12/21</text>
<text x="69.7" y="285.2">Not to Scale</text>
<text x="98.5" y="284.8">(Traffic Engineering)</text>
</g>
</svg>
